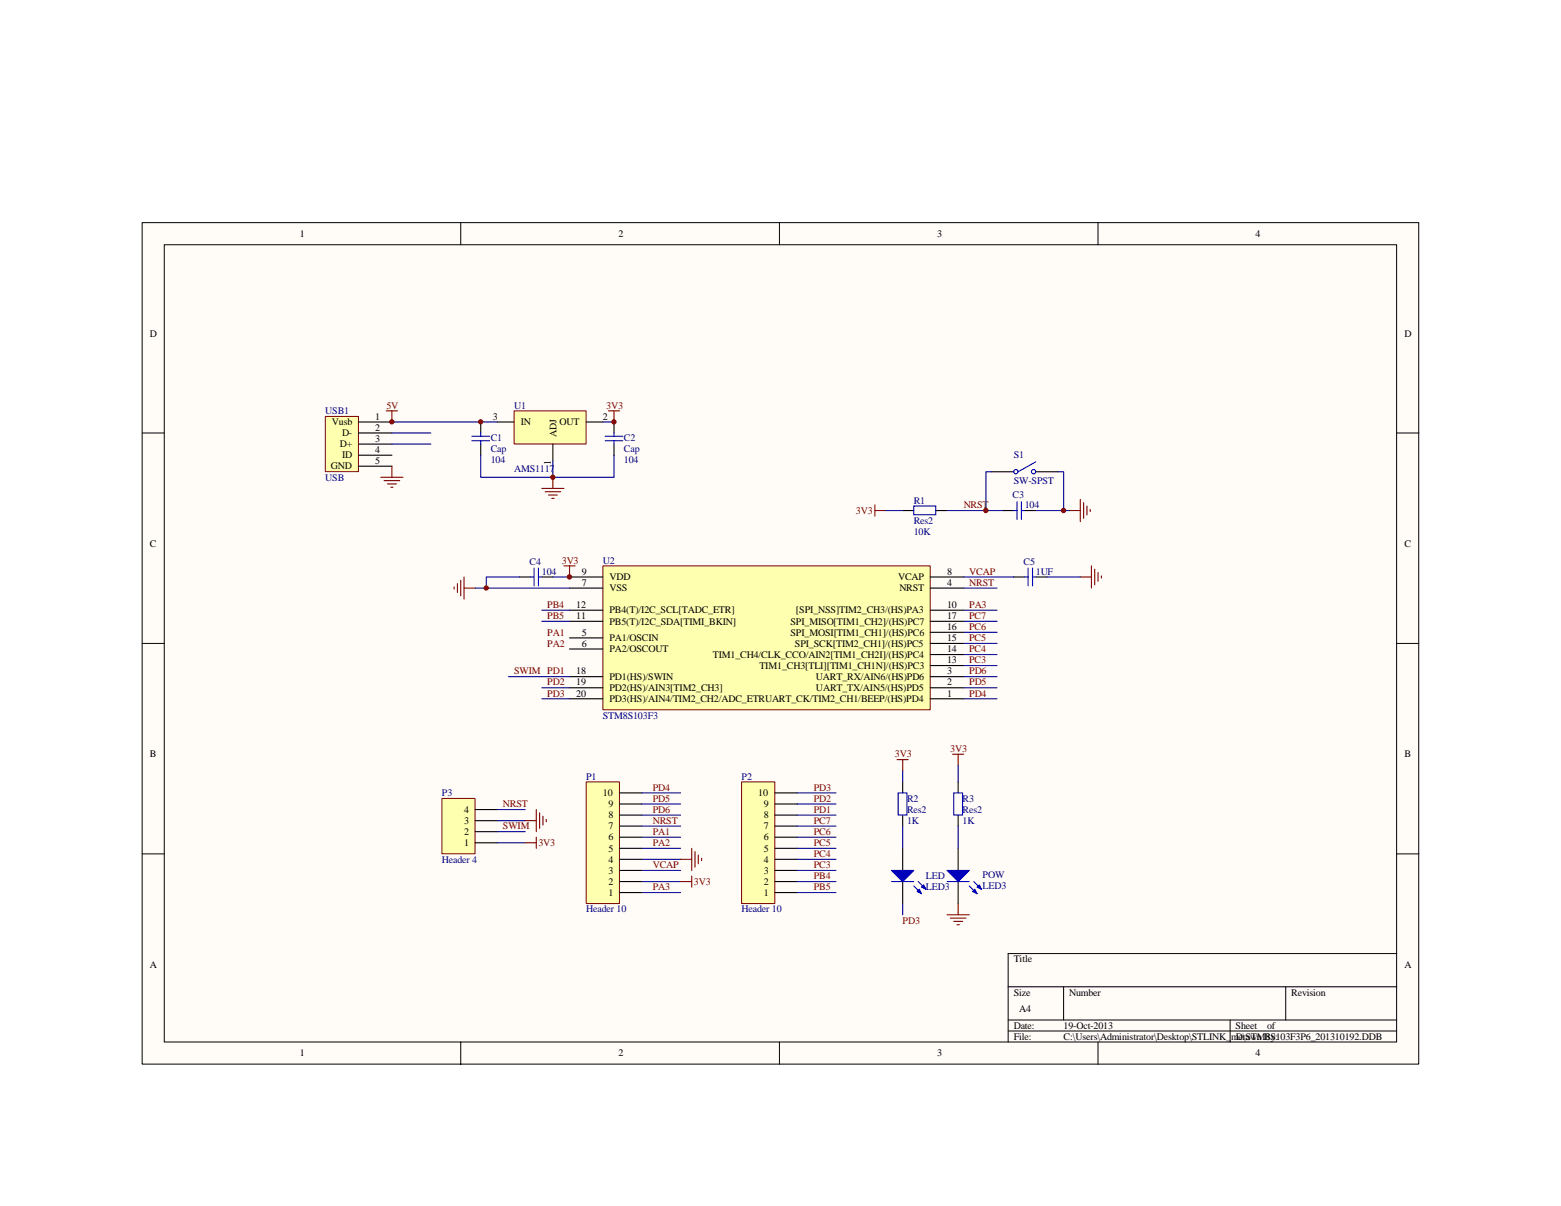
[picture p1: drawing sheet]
<svg xmlns="http://www.w3.org/2000/svg" width="279mm" height="216mm" viewBox="0 0 279 216" stroke-linecap="round" stroke-linejoin="round" font-family="sans-serif">
<path d="M25.4 39.9h228.5v150.6h-228.5z" fill="#fffcf8"/>
<g fill="none" stroke="#000" stroke-width=".18">
<path d="M25.4 39.9h228.5v150.6h-228.5zM82.5 39.9v3.9M139.5 39.9v3.9M196.5 39.9v3.9M29.4 43.8h220.6v142.7h-220.6zM25.4 77.5h4M250 77.5h4M25.4 115.2h4M250 115.2h4M25.4 152.9h4M250 152.9h4M180.4 176.7h69.6"/>
<path d="M190.4 176.7v5.9M230.1 176.7v5.9M250 170.7h-69.6v15.9M82.5 186.6v3.9M139.5 186.6v3.9M180.4 182.6h69.6M180.4 184.6h69.6M196.5 186.6v3.9M220.2 182.6v4"/>
</g>
<path d="M58.3 74.6h5.9v9.8h-5.9z" fill="#ffffb0"/>
<path d="M58.2 74.5h6v9.9h-6z" fill="none" stroke="#800000" stroke-width=".18"/>
<path d="M64.2 75.5h5.9M64.2 77.5h5.9M64.2 79.5h5.9M64.2 81.5h5.9M64.2 83.5h5.9" fill="none" stroke="#000" stroke-width=".2"/>
<path d="M92 73.6h12.9v5.9h-12.9z" fill="#ffffb0"/>
<path d="M92 73.6h12.9v5.9h-12.9z" fill="none" stroke="#800000" stroke-width=".18"/>
<path d="M86 75.5v2M86 79.5v2M89 75.5h3M99 79.5v3M104.9 75.5h3M177.5 84.5h3.9M185.4 84.5h4M171.5 140v1.9M171.5 145.9v2M171.5 151.9v3.9M171.5 157.8v4" fill="none" stroke="#000" stroke-width=".2"/>
<g fill="none" stroke="#00f" stroke-width=".2">
<path d="M84.5 78.9h3.1M84.5 78.1h3.1M86 77.5v.6M86 78.9v.6M185.4 82.7l-3.2 1.8M169.5 157.8h4M170.7 141.9h1.6v4h-1.6zM173.5 158.6l1.4 1.4M174.3 157.8l1.4 1.4"/>
<circle cx="181.8" cy="84.4" r=".39"/>
<circle cx="185" cy="84.4" r=".39"/>
</g>
<g fill="#00f" stroke="#00f" stroke-width=".2">
<path d="M169.5 155.8h4l-2 2z"/>
<path d="M174.5 159.2l.4 .8-.8-.4z"/>
<path d="M175.3 158.4l.4 .8-.8-.4z"/>
</g>
<path d="M104.9 140h6v21.8h-6z" fill="#ffffb0"/>
<path d="M104.9 140h6v21.8h-6z" fill="none" stroke="#800000" stroke-width=".18"/>
<path d="M110.9 159.8h4M110.9 157.8h4M110.9 155.8h4M110.9 153.8h4M110.9 151.9h4M110.9 149.9h4M110.9 147.9h4M110.9 145.9h4M110.9 143.9h4M110.9 141.9h4" fill="none" stroke="#000" stroke-width=".2"/>
<path d="M79.1 143h5.9v9.8h-5.9z" fill="#ffffb0"/>
<path d="M79.1 142.9h5.9v9.9h-5.9z" fill="none" stroke="#800000" stroke-width=".18"/>
<path d="M85 150.9h4M85 148.9h4M85 146.9h4M85 144.9h4" fill="none" stroke="#000" stroke-width=".2"/>
<path d="M107.9 101.3h58.6v25.8h-58.6z" fill="#ffffb0"/>
<path d="M107.9 101.3h58.6v25.8h-58.6z" fill="none" stroke="#800000" stroke-width=".18"/>
<g fill="none" stroke="#000" stroke-width=".2">
<path d="M109.9 75.5v2M109.9 79.5v2M161.6 91.4h2M167.5 91.4h2M179.5 91.4h1.9M183.4 91.4h2M93 103.3h2M97 103.3h2M101.9 103.3h6M101.9 105.3h6M101.9 114.2h6M101.9 116.2h6"/>
<path d="M101.9 111.2h6M101.9 109.2h6M166.5 103.3h6M166.5 105.3h6M166.5 111.2h6M166.5 109.2h6M166.5 119.1h6M166.5 117.2h6M166.5 115.2h6M166.5 113.2h6M181.4 103.3h2M185.4 103.3h2"/>
<path d="M101.9 123.1h6M101.9 121.1h6M101.9 125.1h6M161.6 140v1.9M166.5 123.1h6M166.5 121.1h6M166.5 125.1h6M161.6 145.9v2M161.6 151.9v3.9M161.6 157.8v4"/>
</g>
<g fill="none" stroke="#000080" stroke-width=".2">
<path d="M70.1 75.5h18.9M70.1 77.5h7M70.1 79.5h7M107.9 75.5h2M86 81.5v3.9h13M109.9 81.5v3.9h-10.9v-2.9M158.6 91.4h3M169.5 91.4h10M177.5 84.5h-1v6.9M185.4 91.4h6M189.4 84.5h1v6.9M85 105.3h16.9"/>
<path d="M93 103.3h-6v2M99 103.3h2.9M172.5 105.3h6M172.5 103.3h8.9M172.5 109.2h6M172.5 111.2h6M172.5 113.2h6M172.5 115.2h6M172.5 117.2h6M172.5 119.1h6M187.4 103.3h6M97 123.1h4.9"/>
<path d="M97 125.1h4.9M161.6 138v2M171.5 137v3M172.5 121.1h6M172.5 123.1h6M172.5 125.1h6M89 150.9h5M89 148.9h5M89 146.9h5M89 144.9h5M114.9 159.8h6.9M114.9 157.8h6.9"/>
<path d="M114.9 155.8h6.9M114.9 153.8h6.9M114.9 151.9h6.9M114.9 149.9h6.9M114.9 147.9h6.9M114.9 143.9h6.9M114.9 141.9h6.9M114.9 145.9h6.9M161.6 147.9v4M171.5 147.9v4"/>
</g>
<g fill="none" stroke="#800000" stroke-width=".2">
<path d="M69.2 73.6h1.9M70.1 73.6v1.9M108.9 73.6h2M109.9 73.6v1.9M68.2 85.4h3.9M68.8 86h2.7M69.4 86.6h1.6M70 87.2h.3M70.1 83.5v1.9M97 87.4h3.9M97.6 88h2.8M98.2 88.6h1.6"/>
<path d="M98.8 89.2h.4M99 85.4v2M156.6 91.4h2M156.6 90.4v2M191.4 91.4h2M193.4 89.4v4M194 90v2.8M194.5 90.6v1.6M195.1 91.2v.4M81.3 105.1v.4M81.9 104.5v1.6M82.5 103.9v2.8"/>
<path d="M83.1 105.3h1.9M83.1 103.3v4M100.9 101.3h2M101.9 101.3v2M193.4 103.3h2M195.4 101.3v4M195.9 101.9v2.8M196.5 102.5v1.6M197.1 103.1v.4M170.5 135h2M171.5 135v2M94 150.9h2"/>
<path d="M94 146.9h2M96 144.9v4M96 149.9v2M96.6 145.5v2.8M97.2 146.1v1.6M97.8 146.7v.4M169.5 163.8h4M170.1 164.4h2.8M170.7 165h1.6M171.3 165.5h.4M171.5 161.8v2"/>
</g>
<g fill="none" stroke="#00f" stroke-width=".2">
<path d="M108.3 78.1h3.2M108.3 78.9h3.2M109.9 77.5v.6M109.9 78.9v.6M163.6 90.6h3.9v1.6h-3.9zM181.4 91.4h.6M182 89.8v3.2M182.8 91.4h.6M182.8 89.8v3.2M95 103.3h.6M95.6 101.7v3.2M96.4 101.7v3.2"/>
<path d="M96.4 103.3h.6M183.4 103.3h.6M184 101.7v3.2M184.8 103.3h.6M184.8 101.7v3.2M159.6 157.8h4M160.8 141.9h1.5v4h-1.5zM163.6 158.6l1.3 1.4M164.3 157.8l1.4 1.4"/>
</g>
<g fill="#00f" stroke="#00f" stroke-width=".2">
<path d="M159.6 155.8h4l-2 2z"/>
<path d="M164.6 159.2l.3 .8-.7-.4z"/>
<path d="M165.3 158.4l.4 .8-.8-.4z"/>
</g>
<path d="M132.8 140h5.9v21.8h-5.9z" fill="#ffffb0"/>
<path d="M132.7 140h6v21.8h-6z" fill="none" stroke="#800000" stroke-width=".18"/>
<path d="M138.7 159.8h4M138.7 157.8h4M138.7 155.8h4M138.7 153.8h4M138.7 151.9h4M138.7 149.9h4M138.7 147.9h4M138.7 145.9h4M138.7 143.9h4M138.7 141.9h4" fill="none" stroke="#000" stroke-width=".2"/>
<g fill="none" stroke="#000080" stroke-width=".2">
<path d="M97 109.2h4.9M97 111.2h4.9M91 121.1h10.9M142.7 159.8h6.9M142.7 157.8h6.9M142.7 155.8h6.9M142.7 153.8h6.9M142.7 151.9h6.9M142.7 149.9h6.9M142.7 147.9h6.9M142.7 143.9h6.9M142.7 141.9h6.9"/>
<path d="M142.7 145.9h6.9M161.6 161.8v2"/>
</g>
<path d="M160.6 136h2M161.6 136v2M121.8 157.8h2M121.8 153.8h2M123.8 151.9v3.9M123.8 156.8v2M124.4 152.5v2.7M125 153.1v1.5M125.6 153.6v.5" fill="none" stroke="#800000" stroke-width=".2"/>
<g fill="#800000" stroke="#800000" stroke-width=".18">
<circle cx="70.1" cy="75.5" r=".39"/>
<circle cx="86" cy="75.5" r=".39"/>
<circle cx="87" cy="105.3" r=".39"/>
<circle cx="98.9" cy="85.4" r=".39"/>
<circle cx="101.9" cy="103.3" r=".39"/>
<circle cx="109.9" cy="75.5" r=".39"/>
<circle cx="176.5" cy="91.4" r=".39"/>
<circle cx="190.4" cy="91.4" r=".39"/>
</g>
<g font-size="1.8">
<text x="53.7" y="42.4">1</text>
<text x="110.7" y="42.4">2</text>
<text x="167.7" y="42.4">3</text>
<text x="224.7" y="42.4">4</text>
<text x="26.8" y="60.3">D</text>
<text x="251.4" y="60.3">D</text>
<text x="59.4" y="76.1">Vusb</text>
<text x="67.2" y="77.1">2</text>
<text x="67.2" y="75.1">1</text>
<text x="88.2" y="75.1">3</text>
<text x="93.2" y="76.1">IN</text>
<text x="100.2" y="76.1">OUT</text>
<text x="107.9" y="75.1">2</text>
<text x="60.8" y="80.1">D+</text>
<text x="61.2" y="78.1">D-</text>
<text x="61.2" y="82.1">ID</text>
<text x="67.2" y="79.1">3</text>
<text x="67.2" y="81.1">4</text>
<text x="67.2" y="83.1">5</text>
<text x="98.6" y="83.3" transform="rotate(-90 98.6 83.3)">1</text>
<text x="99.6" y="78.3" transform="rotate(-90 99.6 78.3)">ADJ</text>
<text x="59.2" y="84">GND</text>
<text x="26.8" y="97.9">C</text>
<text x="251.4" y="97.9">C</text>
<text x="104.1" y="102.9">9</text>
<text x="104.1" y="104.9">7</text>
<text x="109.1" y="103.9">VDD</text>
<text x="109.1" y="105.9">VSS</text>
<text x="160.8" y="103.9">VCAP</text>
<text x="161" y="105.9">NRST</text>
<text x="169.5" y="104.9">4</text>
<text x="169.5" y="102.9">8</text>
<text x="103.1" y="110.8">11</text>
<text x="103.1" y="108.8">12</text>
<text x="104.1" y="113.8">5</text>
<text x="109.1" y="111.8">PB5(T)/I2C_SDA[TIMI_BKIN]</text>
<text x="109.1" y="109.8">PB4(T)/I2C_SCL[TADC_ETR]</text>
<text x="141.5" y="113.8">SPI_MOSI[TIM1_CH1]/(HS)PC6</text>
<text x="141.5" y="111.8">SPI_MISO[TIM1_CH2]/(HS)PC7</text>
<text x="142.5" y="109.8">[SPI_NSS]TIM2_CH3/(HS)PA3</text>
<text x="169.5" y="108.8">10</text>
<text x="169.5" y="112.8">16</text>
<text x="169.5" y="110.8">17</text>
<text x="104.1" y="115.8">6</text>
<text x="109.1" y="114.8">PA1/OSCIN</text>
<text x="109.1" y="116.8">PA2/OSCOUT</text>
<text x="127.6" y="117.8">TIM1_CH4/CLK_CCO/AIN2[TIM1_CH2I]/(HS)PC4</text>
<text x="135.9" y="119.7">TIM1_CH3[TLI][TIM1_CH1N]/(HS)PC3</text>
<text x="142.3" y="115.8">SPI_SCK[TIM2_CH1]/(HS)PC5</text>
<text x="169.5" y="118.7">13</text>
<text x="169.5" y="114.8">15</text>
<text x="169.5" y="116.8">14</text>
<text x="103.1" y="122.7">19</text>
<text x="103.1" y="120.7">18</text>
<text x="103.1" y="124.7">20</text>
<text x="109.1" y="123.7">PD2(HS)/AIN3[TIM2_CH3]</text>
<text x="109.1" y="121.7">PD1(HS)/SWIN</text>
<text x="109.1" y="125.7">PD3(HS)/AIN4/TIM2_CH2/ADC_ETRUART_CK/TIM2_CH1/BEEP/(HS)PD4</text>
<text x="146" y="123.7">UART_TX/AIN5/(HS)PD5</text>
<text x="146" y="121.7">UART_RX/AIN6/(HS)PD6</text>
<text x="169.5" y="122.7">2</text>
<text x="169.5" y="120.7">3</text>
<text x="169.5" y="124.7">1</text>
<text x="26.8" y="135.6">B</text>
<text x="251.4" y="135.6">B</text>
<text x="107.9" y="142.5">10</text>
<text x="135.7" y="142.5">10</text>
<text x="83.1" y="149.5">2</text>
<text x="83.1" y="147.5">3</text>
<text x="83.1" y="145.5">4</text>
<text x="108.9" y="148.5">7</text>
<text x="108.9" y="146.5">8</text>
<text x="108.9" y="144.5">9</text>
<text x="136.7" y="148.5">7</text>
<text x="136.7" y="146.5">8</text>
<text x="136.7" y="144.5">9</text>
<text x="83.1" y="151.4">1</text>
<text x="108.9" y="154.4">4</text>
<text x="108.9" y="152.4">5</text>
<text x="108.9" y="150.5">6</text>
<text x="136.7" y="154.4">4</text>
<text x="136.7" y="152.4">5</text>
<text x="136.7" y="150.5">6</text>
<text x="108.9" y="160.4">1</text>
<text x="108.9" y="158.4">2</text>
<text x="108.9" y="156.4">3</text>
<text x="136.7" y="160.4">1</text>
<text x="136.7" y="158.4">2</text>
<text x="136.7" y="156.4">3</text>
<text x="26.8" y="173.2">A</text>
<text x="181.4" y="172.3">Title</text>
<text x="251.4" y="173.2">A</text>
<text x="181.4" y="178.2">Size</text>
<text x="191.4" y="178.2">Number</text>
<text x="231.1" y="178.2">Revision</text>
<text x="181.4" y="184.2">Date:</text>
<text x="182.4" y="181.2">A4</text>
<text x="190.4" y="184.2">19-Oct-2013</text>
<text x="221.2" y="184.2">Sheet</text>
<text x="226.8" y="184.2">of</text>
<text x="53.7" y="189.1">1</text>
<text x="110.7" y="189.1">2</text>
<text x="167.7" y="189.1">3</text>
<text x="181.4" y="186.1">File:</text>
<text x="190.4" y="186.1">C:\Users\Administrator\Desktop\STLINK_me\STM8S103F3P6_201310192.DDB</text>
<text x="221.2" y="186.1">Drawn By:</text>
<text x="224.7" y="189.1">4</text>
</g>
<g font-size="1.8" fill="#000080">
<text x="58.2" y="74.1">USB1</text>
<text x="92" y="73.1">U1</text>
<text x="87.8" y="78.9">C1</text>
<text x="87.8" y="80.9">Cap</text>
<text x="87.8" y="82.8">104</text>
<text x="111.7" y="78.9">C2</text>
<text x="111.7" y="80.9">Cap</text>
<text x="111.7" y="82.8">104</text>
<text x="181.4" y="82.1">S1</text>
<text x="58.2" y="86">USB</text>
<text x="92" y="84.4">AMS1117</text>
<text x="181.2" y="89.2">C3</text>
<text x="181.4" y="86.6">SW-SPST</text>
<text x="163.6" y="90.2">R1</text>
<text x="163.6" y="93.7">Res2</text>
<text x="163.6" y="95.7">10K</text>
<text x="183.4" y="91">104</text>
<text x="94.8" y="101.1">C4</text>
<text x="107.9" y="100.9">U2</text>
<text x="183.2" y="101.1">C5</text>
<text x="97" y="102.9">104</text>
<text x="185.4" y="102.9">1UF</text>
<text x="107.9" y="128.7">STM8S103F3</text>
<text x="79.1" y="142.5">P3</text>
<text x="104.9" y="139.6">P1</text>
<text x="132.7" y="139.6">P2</text>
<text x="162.3" y="143.5">R2</text>
<text x="172.3" y="143.5">R3</text>
<text x="162.3" y="145.5">Res2</text>
<text x="162.3" y="147.5">1K</text>
<text x="172.3" y="145.5">Res2</text>
<text x="172.3" y="147.5">1K</text>
<text x="79.1" y="154.4">Header 4</text>
<text x="165.7" y="157.4">LED</text>
<text x="165.7" y="159.4">LED3</text>
<text x="175.9" y="157.2">POW</text>
<text x="175.9" y="159.2">LED3</text>
<text x="104.9" y="163.3">Header 10</text>
<text x="132.7" y="163.3">Header 10</text>
</g>
<g font-size="1.8" fill="#800000">
<text x="69.2" y="73.1">5V</text>
<text x="108.5" y="73.1">3V3</text>
<text x="153.2" y="92">3V3</text>
<text x="172.5" y="91">NRST</text>
<text x="100.6" y="100.9">3V3</text>
<text x="173.5" y="104.9">NRST</text>
<text x="173.5" y="102.9">VCAP</text>
<text x="98" y="113.8">PA1</text>
<text x="98" y="108.8">PB4</text>
<text x="98" y="110.8">PB5</text>
<text x="173.5" y="108.8">PA3</text>
<text x="173.5" y="112.8">PC6</text>
<text x="173.5" y="110.8">PC7</text>
<text x="98" y="115.8">PA2</text>
<text x="173.5" y="118.7">PC3</text>
<text x="173.5" y="116.8">PC4</text>
<text x="173.5" y="114.8">PC5</text>
<text x="92" y="120.7">SWIM PD1</text>
<text x="98" y="122.7">PD2</text>
<text x="98" y="124.7">PD3</text>
<text x="173.5" y="124.7">PD4</text>
<text x="173.5" y="122.7">PD5</text>
<text x="173.5" y="120.7">PD6</text>
<text x="160.2" y="135.6">3V3</text>
<text x="170.1" y="134.6">3V3</text>
<text x="116.8" y="141.5">PD4</text>
<text x="116.8" y="143.5">PD5</text>
<text x="145.7" y="143.5">PD2</text>
<text x="145.7" y="141.5">PD3</text>
<text x="90" y="148.5">SWIM</text>
<text x="90" y="144.5">NRST</text>
<text x="116.8" y="149.5">PA1</text>
<text x="116.8" y="145.5">PD6</text>
<text x="116.8" y="147.5">NRST</text>
<text x="145.7" y="149.5">PC6</text>
<text x="145.7" y="147.5">PC7</text>
<text x="145.7" y="145.5">PD1</text>
<text x="96.4" y="151.4">3V3</text>
<text x="116.8" y="151.4">PA2</text>
<text x="116.8" y="155.4">VCAP</text>
<text x="145.7" y="155.4">PC3</text>
<text x="145.7" y="153.4">PC4</text>
<text x="145.7" y="151.4">PC5</text>
<text x="116.8" y="159.4">PA3</text>
<text x="124.2" y="158.4">3V3</text>
<text x="145.7" y="157.4">PB4</text>
<text x="145.7" y="159.4">PB5</text>
<text x="161.6" y="165.3">PD3</text>
</g>
</svg>
